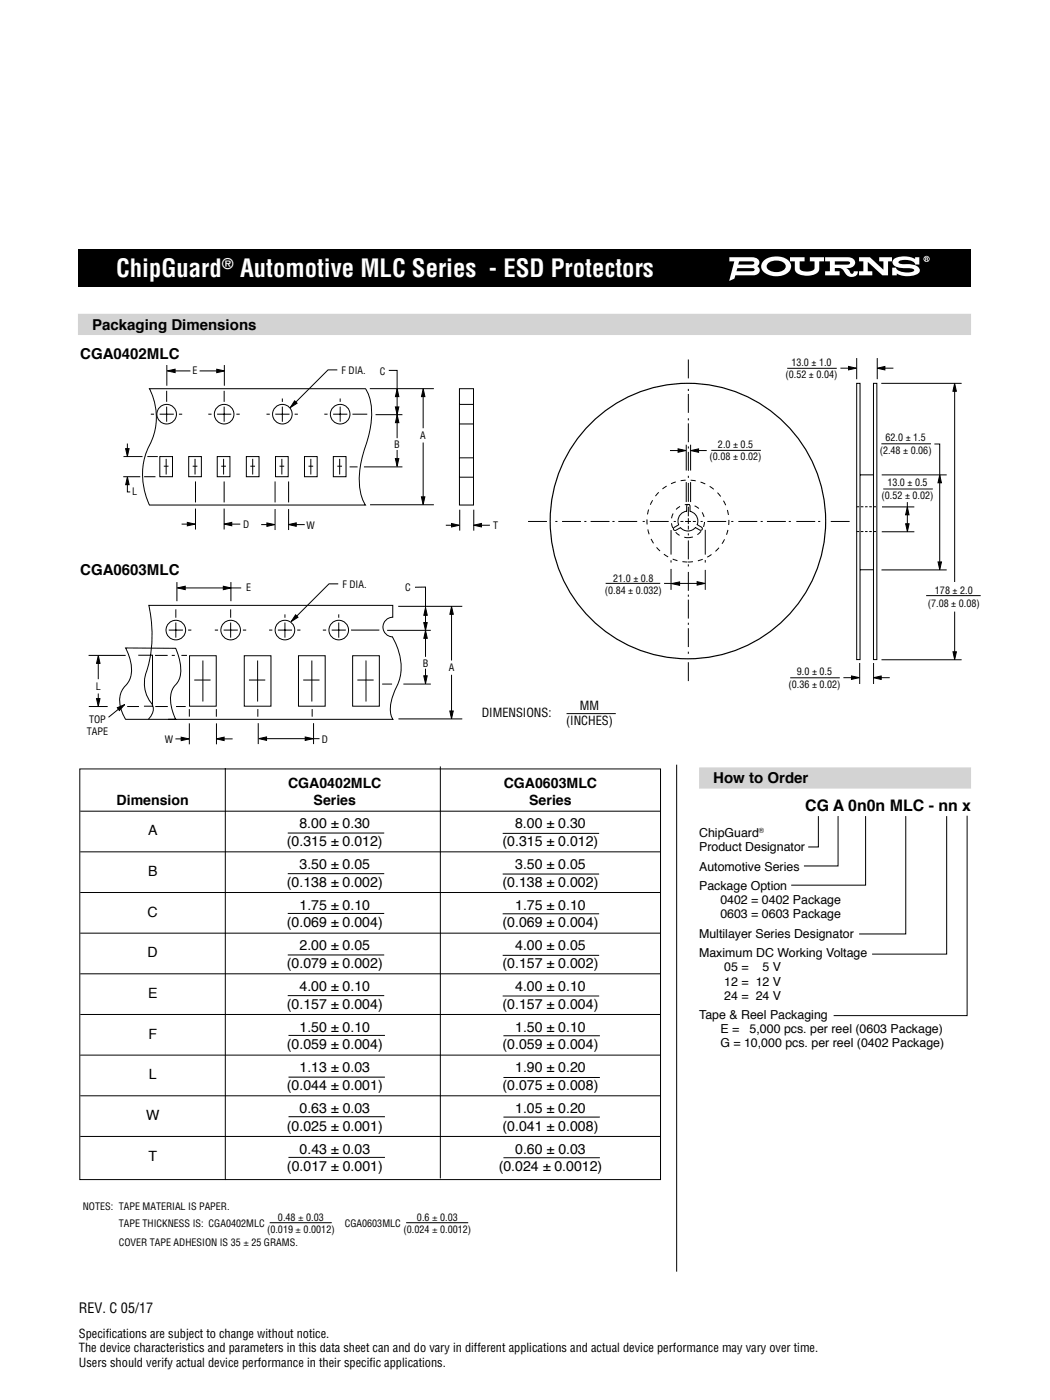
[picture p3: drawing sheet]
<svg xmlns="http://www.w3.org/2000/svg" width="210mm" height="279mm" viewBox="0 0 210 279" stroke-linecap="round" stroke-linejoin="round" font-family="sans-serif">
<circle cx="137.3" cy="104" r="27.5" fill="none" stroke="#000" stroke-width=".23"/>
<g fill="none" stroke="#000" stroke-width=".2" stroke-dasharray="1 1" stroke-linecap="butt">
<circle cx="137.3" cy="104" r="8.2"/>
<circle cx="137.3" cy="104" r="3.3"/>
</g>
<g fill="none" stroke="#000" stroke-width=".2">
<path d="M137.4 71.7v3.8M137.4 77.6v.4M137.4 78.6v3.8M171 76.5h.6v55.1h-.6zM174.3 76.5h.7v55.1h-.7zM137.4 83.5v.4M137.4 84.5v3.8M137.4 89.1v.4M137.4 90.2v3.7M137.4 95v.4M137.4 96.4v3.7M171.6 94.8h2.7"/>
<path d="M105.4 104.1h3.8M110.8 104.1h.4M112.2 104.1h3.7M116.6 104.1h.4M117.9 104.1h3.7M122.2 104.1h.4M123.4 104.1h3.8M128.3 104.1h.4M129.7 104.1h3.8M134.1 116.5l1.5-.4v.7zM134.5 104.1h.4M135.5 104.7l-.9 .5a.34 .34 0 0 0-.2 .5 .34 .34 0 0 0 .5 .1l.9-.5"/>
<path d="M135.8 104.1h.6M136.7 104.1h1.2M137 102a1.99 1.99 0 0 0-1.5 2.7M137 102.1v-1.1a.34 .34 0 0 1 .4-.3 .34 .34 0 0 1 .3 .3v1.1M137.4 101.1v1.9M137.4 103.4v1.2M137.4 104.9v.8M137.4 106.4v.5M137.4 107.9v3.7M137.4 112.6v.5M137.4 114.1v3.8M137.4 118.7v.4"/>
<path d="M137.4 119.7v3.7M137.7 102a1.99 1.99 0 0 1 1.4 2.7M138.3 104.1h.6M138.8 105.3a1.98 1.98 0 0 1-3 0M139.1 104.7l.9 .5a.34 .34 0 0 1 .1 .5 .34 .34 0 0 1-.4 .1l-1-.6M139.1 116.1l1.6 .3-1.6 .4zM139.8 104.1h.4M140.8 113.7v4M141.2 104.1h3.7M145.9 104.1h.5M147.4 104.1h3.7M151.8 104.1h.4"/>
<path d="M153.1 104.1h3.7M157.4 104.1h.4M158.9 104.1h3.8M163.3 104.1h.4M165.8 104.1h3.8M171.6 113.7h2.7M137.4 124.3v.4M137.4 125.4v3.7M137.4 130.1v.4M137.4 132.2v3.7"/>
</g>
<path d="M171 106.1h4.1M171 101.1h4.1" fill="none" stroke="#000" stroke-width=".2" stroke-dasharray=".5 .3" stroke-linecap="butt"/>
<path d="M134.1 116.5l1.5-.4v.7zM139.1 116.1l1.6 .3-1.6 .4z" fill="#000"/>
<path d="M132.5 116.4h7.1z" fill="#fff" stroke="#000" stroke-width=".2"/>
<g fill="none" stroke="#000" stroke-width=".2">
<path d="M157.1 73.5h9.9M167.7 73.5h2.1M169.3 73.1l1.6 .4-1.6 .3zM171 71.5v4.2M175 73.5l1.6-.4v.7zM175.1 71.5v4.2M175.9 76.5h16M176.3 73.5h2M190.5 76.5l.4 1.6h-.7zM190.5 77.7v38.4M133.7 89.9h2.1M135.3 89.6l1.6 .3-1.6 .4z"/>
<path d="M137 96.2v4M137 88.8v5.1M137.8 96.2v4M137.8 88.8v5.1M137.9 89.9l1.5-.3v.7zM139.1 89.9h1.9M142 89.9h9.8M175.9 88.6h9.9M176 94.8h12.9M176.3 97.6h9.9M186.5 88.6h1v24M187.5 94.8l.4 1.6h-.7z"/>
<path d="M120.9 116.4h10.9M133.9 105.8v4.9M133.9 111.8v.5M133.9 113.5v4.2M140.8 105.7v5M140.8 111.8v.5M175.9 113.7h13M176 106.1h6.5M176 101.2h6.5M180.7 104.5h.7l-.3 1.6zM181.1 101.2l.3 1.5h-.7zM181.1 100.2v4.7"/>
<path d="M184.8 118.9h10.9M187.2 112.1h.7l-.4 1.6zM157.7 135.3h9.9M168.3 135.2h2.1M169.9 134.9l1.6 .3-1.6 .4zM171.6 132.3v4.2M174.3 135.3l1.6-.4v.7zM174.3 132.3v4.2M175.6 135.2h2M175.9 131.7h16M190.2 130.1h.7l-.4 1.5zM190.5 122.1v8.4"/>
<path d="M193 162.8v39.9h-26.6"/>
</g>
<g fill="#000">
<path d="M15.7 49.7h178.1v7.5h-178.1zM169.3 73.1l1.6 .4-1.6 .3zM175 73.5l1.6-.4v.7zM190.5 76.5l.4 1.6h-.7zM135.3 89.6l1.6 .3-1.6 .4zM137.9 89.9l1.5-.3v.7zM187.5 94.8l.4 1.6h-.7zM180.7 104.5h.7l-.3 1.6zM181.1 101.2l.3 1.5h-.7zM187.2 112.1h.7l-.4 1.6zM169.9 134.9l1.6 .3-1.6 .4zM174.3 135.3l1.6-.4v.7z"/>
<path d="M190.2 130.1h.7l-.4 1.5z"/>
</g>
<g fill="#fff">
<path d="M157.7 51.3h2.9v.9h-1v1.3a1.6 1.6 0 0 0 1.9 .7 1.05 1.05 0 0 0 1.1-.7v-1.3h-1v-.9h2.9v.9h-1v1.5a2.12 2.12 0 0 1-2.4 1.3 2.93 2.93 0 0 1-2.4-.9l-.1-1.9h-.9z"/>
<path d="M171.4 51.3h2.2l2.7 2.5v-1.6h-.8v-.9h2.5v.9h-.8v2.7h-1.1l-2.9-2.6v1.8h.9v.8h-2.7v-.8h.9v-1.9h-.9z"/>
<path d="M178.5 51.6a4.6 4.6 0 0 1 4.1 .1v-.4h.9v1.5h-.8a2.22 2.22 0 0 0-2.7-.9l-.7 .3v.2l.5 .3h1.1a2.7 2.7 0 0 1 2.6 1 .91 .91 0 0 1-.8 1.2 4.4 4.4 0 0 1-3.7-.3v.3h-.9v-1.5h.7a2.19 2.19 0 0 0 2.3 1l1.1-.2 .3-.3a2.64 2.64 0 0 0-2.3-.4 2.56 2.56 0 0 1-2-.7l-.1-.5 .1-.4z"/>
<path d="M184.8 51.5v.1h.2v-.1zM184.7 51.4h.4v.3l.1 .3h-.2l-.1-.2-.1 .2h-.1zM184.5 51.7a.47 .47 0 0 0 .9 0 .47 .47 0 0 0-.9 0zM184.3 51.7a.61 .61 0 0 1 1.2 0 .61 .61 0 0 1-1.2 0z"/>
<path d="M147.2 53.5h2.9l.3 .1 .2 .2-.2 .3h-.4h-3zM147.5 52.2h2.6l.4 .2-.1 .3-.4 .1h-2.7zM145.6 51.3v.9h.9l-1 3.9 1.1-.5 .2-.7h3.6a.99 .99 0 0 0 1.1-.5 .99 .99 0 0 0-.4-1.3 .94 .94 0 0 0 .4-1 .94 .94 0 0 0-.9-.7z"/>
<path d="M153.3 52.5a2.61 2.61 0 0 1 3.4 .3 1.11 1.11 0 0 1-1.2 1.4 2.01 2.01 0 0 1-2.5-1zM152.5 51.9a1.59 1.59 0 0 0-.6 1.6 1.59 1.59 0 0 0 1.2 1.2 3.9 3.9 0 0 0 4.5-.7 1.73 1.73 0 0 0-1.3-2.6 4.3 4.3 0 0 0-3.8 .5z"/>
<path d="M166.6 52.2h2.6l.5 .2-.3 .3-.4 .1h-2.4zM164.7 51.3v.9h.9v1.9h-.9v.8h2.9v-.8h-1v-.6a1.57 1.57 0 0 1 2 1 1.43 1.43 0 0 0 1.3 .8 1.43 1.43 0 0 0 1.3-.8v-.4h-.8l-.1 .3-.3 .3a.6 .6 0 0 1-.5-.7l-.6-.5a1.28 1.28 0 0 0 1.7-1.4 1.4 1.4 0 0 0-1.4-.8z"/>
</g>
<path d="M15.6 64.7h178.2M139.5 155.3h54.3" fill="none" stroke="#d1d3d4" stroke-width="4.2" stroke-linecap="butt"/>
<g fill="none" stroke="#000" stroke-width=".2">
<path d="M29.8 77.6h43.1a8.8 8.8 0 0 1 1.2 5.9 30.8 30.8 0 0 1-1.8 7.7 12.7 12.7 0 0 0 .4 9.2l.2 .4h-43.1a14 14 0 0 1 0-11.9 12.3 12.3 0 0 0 0-11.3zM33.3 78v2.2M33.3 72.9v4.1M33.4 74l1.5-.3v.7zM34.3 74h3.7M39.8 74h4M43.3 73.7l1.5 .3-1.5 .4zM44.7 78v2.2M44.8 72.9v4.1M56.4 79.5v.7M58.8 80l.5 .5-1.4 .8zM67.3 73.8h-1.8l-6.6 6.6"/>
<path d="M67.9 79.5v.7M73.8 77.6h12.8M77.6 73.9h1.7v9.9M79.3 77.6l.3 1.6h-.7zM84.5 78.5v7M84.5 77.6l.3 1.6h-.7zM91.7 77.6h2.8v23.2h-2.8zM24.6 95.1h3.4M24.6 91.1h3.8M25.1 89.5h.7l-.4 1.6zM25.4 96v2.2h.6M25.4 88.5v1.4"/>
<path d="M25.4 95.2l.4 1.5h-.7zM28.8 95.1h2.2M29.4 91.1h2.1M30.1 82.7h.6M31.9 82.7h2.8M31.9 91.1h2.5v4h-2.5zM32.7 93h.9M33.2 91.6v3.1M33.3 81.2v3M35.7 82.7h.7M37.7 91.1h2.5v4h-2.5zM38.5 93h.9"/>
<path d="M38.9 91.6v3.1M39 96.1v4.2M41.6 82.7h.6M43.3 82.7h2.9M43.4 91.1h2.5v4h-2.5zM44.2 93h.9M44.6 91.6v3.1M44.7 96.1v4.2M44.7 81.2v3M47.2 82.7h.6M49.2 91.1h2.5v4h-2.5zM50 93h.9"/>
<path d="M50.4 91.6v3.1M53.2 82.7h.6M54.9 96.1v4.2M54.9 82.7h2.9M55 91.1h2.5v4h-2.5zM55.8 93h.9M56.3 91.6v3.1M56.4 81.2v3M57.6 96.1v4.2M58.8 82.7h.7M60.8 91.1h2.5v4h-2.5zM61.6 93h.9"/>
<path d="M62 91.6v3.1M64.7 82.7h.7M66.5 82.7h2.8M66.5 91.1h2.6v4h-2.6zM67.3 93h1M67.8 91.6v3.1M67.9 81.2v3M69.8 93.2h1.6M70.3 82.7h3M72.6 93.2h7.7M74.9 82.8h5.4M78.9 81.2h.7l-.3 1.6z"/>
<path d="M78.9 91.5h.7l-.3 1.6zM79.3 89.8v2.1M79.3 83.9v3.5M79.3 82.8l.3 1.5h-.7zM84.1 99.2h.7l-.4 1.5zM84.5 88.3v11.2M91.7 80.7h2.8M91.7 84.6h2.8M91.7 91.4h2.8M91.7 95.2h2.8M35.3 116.2v3.8M35.4 117.3l1.6-.3v.7z"/>
<path d="M36.2 104.6h1.7M36.3 117.3h11.8M37.4 104.3l1.5 .3-1.5 .3zM39 101.5v4.2M44.6 117l1.5 .3-1.5 .4zM44.7 104.6l1.6-.4v.7zM44.7 101.5v4.2M46 104.6h2M46.1 116.2v3.8M52.1 104.7h1.6M53.3 104.4l1.5 .3-1.5 .3zM54.9 101.6v4.2"/>
<path d="M57.6 104.7l1.5-.4v.7zM57.6 101.6v4.2M58.8 104.7h2M67.5 116.5h-1.8l-6.7 6.6M73.9 100.7h12.7M82.8 117.2h2.1v10.2M89 104.8h1.6M90.1 104.5l1.6 .3-1.6 .4zM91.7 101.7v4.2M94.5 104.8l1.6-.3v.7zM94.6 101.7v4.2M95.8 104.8h2"/>
<path d="M17.7 130.8h7.4M19.3 139.4h.7l-.4 1.6zM19.6 131.7v3.8M19.6 138.4v1.4M19.6 130.8l.4 1.6h-.7zM25.1 129.3l10 .1 .2 .6a8.1 8.1 0 0 1 .4 5.8l-.6 .9a5.6 5.6 0 0 0-.6 5.6l.6 1.3h-10a6.4 6.4 0 0 1-.7-5.8 6.1 6.1 0 0 0 1.2-7.4zM27.6 130.8h2.8v10.1h-1.7M30.9 130.8h2.6M33.7 125.7h2.8M34.3 130.8h.6M35.1 121.6v1.7M35.1 124.2v3.1"/>
<path d="M36.2 130.8h1.1M37.5 125.7h.7M37.8 130.9h5.4v10h-5.4zM38.8 135.7h3.2M40.5 131.8v8.2M42.9 125.7h.6M44.6 125.7h2.9M46 121.6v1.7M46 124.2v3.1M48.5 125.7h.6M48.7 130.9h5.4v10h-5.4zM49.7 135.7h3.2"/>
<path d="M51.4 131.8v8.2M53.7 125.7h.7M55.5 125.7h2.8M56.9 122.6v.7M56.9 124.2v3.1M59 122.7l.5 .5-1.4 .8zM59.3 125.7h.7M59.6 130.9h5.3v10h-5.3zM60.5 135.7h3.3M62.2 131.8v8.2M64.4 125.7h.7M66.2 125.7h2.8"/>
<path d="M67.6 122.6v.7M67.6 124.2v3.1M70.1 125.7h5.6M70.4 130.9h5.3v10h-5.3zM71.3 135.7h3.3M73 131.8v8.2M76.3 136.5h1.9M77.3 125.8h8.7M78.3 127.1a11 11 0 0 1 .3 11.3 5.8 5.8 0 0 0-.2 5.1l-44.8 .1M78.4 127.1a1.95 1.95 0 0 1-2-2 1.95 1.95 0 0 1 2-1.9v-2.4h-48.7a25.9 25.9 0 0 1-.7 14.1 6.4 6.4 0 0 0 1.2 5.4 2.48 2.48 0 0 1-.6 3.3M79.5 121h12.8M80.5 136.5h5.5"/>
<path d="M84.6 124.3h.7l-.4 1.5zM84.6 134.9h.7l-.4 1.5zM84.9 127v4.1M84.9 133.5v1.8M84.9 121.2l.4 1.6h-.7zM84.9 125.8l.4 1.6h-.7zM90.1 121.9v9.9M90.1 134.7v7.6M90.1 121l.4 1.6h-.7zM15.9 153.5h115.9v81.9h-115.9zM17.7 141h3.8M23.4 141.2l1.5-.6-1.1 1.2z"/>
<path d="M24 141.2l-2.3 1.9M25.4 141h2.3M31 141h2.5M35 147.5h1.6M35.1 141h2M36.2 147.1l1.5 .4-1.5 .3zM37.8 141.5v1.5M37.8 144.4v4.1M43.2 147.5l1.5-.4v.7zM43.2 141.5v1.5M43.2 144.4v4.1M44.4 147.5h2"/>
<path d="M45 153.3v82.2M51.5 141.5v1.5M51.5 144.3v4.2M51.6 147.4l1.6-.3v.7zM52.9 147.4h10.9M60.9 147.1l1.6 .3-1.6 .4zM62.3 141.5v1.5M62.6 144.3v4.2M79.5 143.5h12.8M87.9 153v82.2M89.8 141.9h.7l-.4 1.6zM113.1 142.4h9.8"/>
<path d="M135 152.6v101.2M16 161.9h115.7M16 170h115.7M16 178.1h115.7M57.4 166.2h19.3M57.4 174.4h19.3M100.3 166.3h19.3M100.3 174.4h19.3M163.3 162.9v6.1h-2M167.3 162.9v9.9h-6.9M172.7 162.9v13.8h-14.8M180.8 162.9v23.5h-9.4"/>
<path d="M188.9 162.9v27.5h-14.9M16 186.2h115.7M16 194.3h115.7M57.4 182.3h19.3M57.4 190.6h19.3M57.4 198.7h19.3M100.3 182.4h19.3M100.3 190.7h19.3M100.3 198.8h19.3M16 202.5h115.7M16 210.6h115.7M16 218.7h115.7"/>
<path d="M57.6 206.6h19.2M57.6 215h19.2M100.5 206.7h19.2M100.5 215h19.2M16 226.8h115.7M57.6 222.9h19.2M57.6 231h19.2M100.5 222.9h19.2M100.5 231.1h19.2M53.8 244h12.4M81.1 244h12.3"/>
<circle cx="33.3" cy="82.7" r="1.96"/>
<circle cx="44.7" cy="82.7" r="1.96"/>
<circle cx="56.4" cy="82.7" r="1.96"/>
<circle cx="67.9" cy="82.7" r="1.96"/>
<circle cx="35.1" cy="125.7" r="1.96"/>
<circle cx="46" cy="125.7" r="1.96"/>
<circle cx="56.9" cy="125.7" r="1.96"/>
<circle cx="67.6" cy="125.7" r="1.96"/>
</g>
<g fill="#000">
<path d="M33.4 74l1.5-.3v.7zM43.3 73.7l1.5 .3-1.5 .4zM79.3 77.6l.3 1.6h-.7zM84.5 77.6l.3 1.6h-.7zM25.4 95.2l.4 1.5h-.7zM25.1 89.5h.7l-.4 1.6zM58.8 80l.5 .5-1.4 .8zM79.3 82.8l.3 1.5h-.7zM78.9 81.2h.7l-.3 1.6zM78.9 91.5h.7l-.3 1.6zM84.1 99.2h.7l-.4 1.5zM35.4 117.3l1.6-.3v.7z"/>
<path d="M37.4 104.3l1.5 .3-1.5 .3zM44.6 117l1.5 .3-1.5 .4zM44.7 104.6l1.6-.4v.7zM53.3 104.4l1.5 .3-1.5 .3zM57.6 104.7l1.5-.4v.7zM90.1 104.5l1.6 .3-1.6 .4zM94.5 104.8l1.6-.3v.7zM19.6 130.8l.4 1.6h-.7zM19.3 139.4h.7l-.4 1.6zM59 122.7l.5 .5-1.4 .8zM84.9 121.2l.4 1.6h-.7zM84.9 125.8l.4 1.6h-.7z"/>
<path d="M84.6 124.3h.7l-.4 1.5zM84.6 134.9h.7l-.4 1.5zM90.1 121l.4 1.6h-.7zM23.4 141.2l1.5-.6-1.1 1.2zM36.2 147.1l1.5 .4-1.5 .3zM43.2 147.5l1.5-.4v.7zM51.6 147.4l1.6-.3v.7zM60.9 147.1l1.6 .3-1.6 .4zM89.8 141.9h.7l-.4 1.6z"/>
</g>
<g font-size="4.9" fill="#fff">
<text x="23.2" y="55.3">ChipGuard</text>
<text x="47.9" y="55.3">Automotive MLC Series - ESD Protectors</text>
</g>
<text font-size="3.2" x="160.7" y="161.8">CG A 0n0n MLC - nn x</text>
<g font-size="3">
<text x="18.4" y="65.8">Packaging Dimensions</text>
<text x="16" y="71.6">CGA0402MLC</text>
<text x="16" y="114.8">CGA0603MLC</text>
<text x="142.4" y="156.3">How to Order</text>
</g>
<text font-size="2.9" fill="#fff" x="44.3" y="53.7">®</text>
<g font-size="2.8">
<text x="23.3" y="160.7">Dimension</text>
<text x="57.5" y="157.2">CGA0402MLC</text>
<text x="62.6" y="160.7">Series</text>
<text x="100.5" y="157.2">CGA0603MLC</text>
<text x="105.6" y="160.7">Series</text>
<text x="29.5" y="166.7">A</text>
<text x="59.8" y="165.3">8.00 ± 0.30</text>
<text x="102.8" y="165.3">8.00 ± 0.30</text>
<text x="57.3" y="168.9">(0.315 ± 0.012)</text>
<text x="59.8" y="173.4">3.50 ± 0.05</text>
<text x="100.3" y="168.9">(0.315 ± 0.012)</text>
<text x="102.8" y="173.4">3.50 ± 0.05</text>
<text x="29.5" y="174.9">B</text>
<text x="57.3" y="177">(0.138 ± 0.002)</text>
<text x="100.3" y="177">(0.138 ± 0.002)</text>
<text x="29.5" y="183">C</text>
<text x="57.3" y="185.1">(0.069 ± 0.004)</text>
<text x="59.8" y="181.6">1.75 ± 0.10</text>
<text x="100.3" y="185.1">(0.069 ± 0.004)</text>
<text x="102.8" y="181.6">1.75 ± 0.10</text>
<text x="29.5" y="191.1">D</text>
<text x="59.8" y="189.7">2.00 ± 0.05</text>
<text x="102.8" y="189.7">4.00 ± 0.05</text>
<text x="57.3" y="193.2">(0.079 ± 0.002)</text>
<text x="59.8" y="197.8">4.00 ± 0.10</text>
<text x="100.3" y="193.2">(0.157 ± 0.002)</text>
<text x="102.8" y="197.8">4.00 ± 0.10</text>
<text x="29.5" y="199.2">E</text>
<text x="57.3" y="201.3">(0.157 ± 0.004)</text>
<text x="100.3" y="201.3">(0.157 ± 0.004)</text>
<text x="29.6" y="207.3">F</text>
<text x="57.3" y="209.4">(0.059 ± 0.004)</text>
<text x="59.8" y="205.9">1.50 ± 0.10</text>
<text x="100.3" y="209.4">(0.059 ± 0.004)</text>
<text x="102.8" y="205.9">1.50 ± 0.10</text>
<text x="29.7" y="215.4">L</text>
<text x="59.8" y="214">1.13 ± 0.03</text>
<text x="102.8" y="214">1.90 ± 0.20</text>
<text x="57.3" y="217.5">(0.044 ± 0.001)</text>
<text x="100.3" y="217.5">(0.075 ± 0.008)</text>
<text x="29.2" y="223.5">W</text>
<text x="57.3" y="225.7">(0.025 ± 0.001)</text>
<text x="59.8" y="222.1">0.63 ± 0.03</text>
<text x="100.3" y="225.7">(0.041 ± 0.008)</text>
<text x="102.8" y="222.1">1.05 ± 0.20</text>
<text x="29.6" y="231.7">T</text>
<text x="57.3" y="233.8">(0.017 ± 0.001)</text>
<text x="59.8" y="230.2">0.43 ± 0.03</text>
<text x="99.5" y="233.8">(0.024 ± 0.0012)</text>
<text x="102.8" y="230.2">0.60 ± 0.03</text>
<text x="15.7" y="262">REV. C 05/17</text>
</g>
<g font-size="2.5">
<text x="96.1" y="143.2">DIMENSIONS:</text>
<text x="115.7" y="141.8">MM</text>
<text x="113" y="144.7">(INCHES)</text>
<text x="139.5" y="167">ChipGuard</text>
<text x="139.5" y="169.9">Product Designator</text>
<text x="139.5" y="173.8">Automotive Series</text>
<text x="139.5" y="177.6">Package Option</text>
<text x="143.8" y="183.3">0603 = 0603 Package</text>
<text x="143.8" y="180.5">0402 = 0402 Package</text>
<text x="139.5" y="187.2">Multilayer Series Designator</text>
<text x="139.5" y="191">Maximum DC Working Voltage</text>
<text x="144.5" y="193.9">05 =</text>
<text x="144.5" y="196.7">12 = 12 V</text>
<text x="152.2" y="193.9">5 V</text>
<text x="139.5" y="203.4">Tape &amp; Reel Packaging</text>
<text x="144.5" y="199.5">24 = 24 V</text>
<text x="143.8" y="206.2">E =</text>
<text x="143.8" y="209">G = 10,000 pcs. per reel (0402 Package)</text>
<text x="149.6" y="206.2">5,000 pcs. per reel (0603 Package)</text>
<text x="15.7" y="267.1">Specif</text>
<text x="15.7" y="269.9">The device characteristics and parameters in this data sheet can and do vary in different applications and actual device performance may vary over time.</text>
<text x="21.1" y="267.1">ications are subject to change without notice.</text>
<text x="15.7" y="272.7">Users should verify actual device performance in their specif</text>
<text x="73.8" y="272.7">ic applications.</text>
</g>
<g font-size="2">
<text x="38.4" y="74.6">E</text>
<text x="68.2" y="74.6">F DIA.</text>
<text x="75.8" y="74.8">C</text>
<text x="156.8" y="75.5">(0.52 ± 0.04)</text>
<text x="157.9" y="73">13.0 ± 1.0</text>
<text x="78.7" y="89.4">B</text>
<text x="83.9" y="87.5">A</text>
<text x="143.3" y="89.3">2.0 ± 0.5</text>
<text x="176.7" y="88">62.0 ± 1.5</text>
<text x="141.6" y="91.9">(0.08 ± 0.02)</text>
<text x="175.6" y="90.5">(2.48 ± 0.06)</text>
<text x="26.4" y="98.9">L</text>
<text x="175.9" y="99.6">(0.52 ± 0.02)</text>
<text x="177.1" y="97.1">13.0 ± 0.5</text>
<text x="48.5" y="105.4">D</text>
<text x="61.2" y="105.5">W</text>
<text x="98.4" y="105.7">T</text>
<text x="49.1" y="117.9">E</text>
<text x="68.3" y="117.3">F DIA.</text>
<text x="80.9" y="118">C</text>
<text x="120.7" y="118.6">(0.84 ± 0.032)</text>
<text x="122.4" y="116.1">21.0 ± 0.8</text>
<text x="186.6" y="118.5">178 ± 2.0</text>
<text x="185.2" y="121">(7.08 ± 0.08)</text>
<text x="19.1" y="137.6">L</text>
<text x="84.4" y="133">B</text>
<text x="89.5" y="133.9">A</text>
<text x="157.4" y="137.2">(0.36 ± 0.02)</text>
<text x="159" y="134.7">9.0 ± 0.5</text>
<text x="17.3" y="146.8">TAPE</text>
<text x="17.8" y="144.3">TOP</text>
<text x="32.9" y="148.3">W</text>
<text x="64.2" y="148.3">D</text>
<text x="19" y="157.2">NOTES: TAPE MATERIAL IS PAPER.</text>
<text x="26.2" y="160.6">TAPE THICKNESS IS: CGA0402MLC</text>
<text x="55.8" y="161.9">(0.019 ± 0.0012)</text>
<text x="58" y="159.4">0.48 ± 0.03</text>
<text x="65.6" y="158.8">F DIA.</text>
<text x="73.3" y="159">C</text>
<text x="83.1" y="161.9">(0.024</text>
<text x="85.8" y="159.4">0.6</text>
<text x="88.8" y="161.9">± 0.0012)</text>
<text x="26.2" y="164.5">COVER TAPE ADHESION IS 35 ± 25 GRAMS.</text>
<text x="81.3" y="171.7">A</text>
<text x="58.7" y="189.7">W</text>
<text x="65.8" y="201.5">F DIA.</text>
<text x="78.3" y="202.2">C</text>
<text x="87" y="218.1">A</text>
<text x="14.8" y="231">TAPE</text>
<text x="15.2" y="228.5">TOP</text>
<text x="30.4" y="232.5">W</text>
<text x="61.7" y="232.5">D</text>
<text x="16.5" y="241.4">NOTES: TAPE MATERIAL IS PAPER.</text>
<text x="23.7" y="244.8">TAPE THICKNESS IS: CGA0402MLC</text>
<text x="55.5" y="243.6">0.48 ± 0.03</text>
<text x="68.8" y="244.8">CGA0603MLC</text>
<text x="83.2" y="243.6">0.6 ± 0.03</text>
<text x="23.7" y="248.7">COVER TAPE ADHESION IS 35 ± 25 GRAMS.</text>
<text x="53.3" y="246.1">(0.019 ± 0.0012)</text>
<text x="80.5" y="246.1">(0.024 ± 0.0012)</text>
</g>
<text font-size="1.4" x="151.5" y="166.2">®</text>
</svg>
